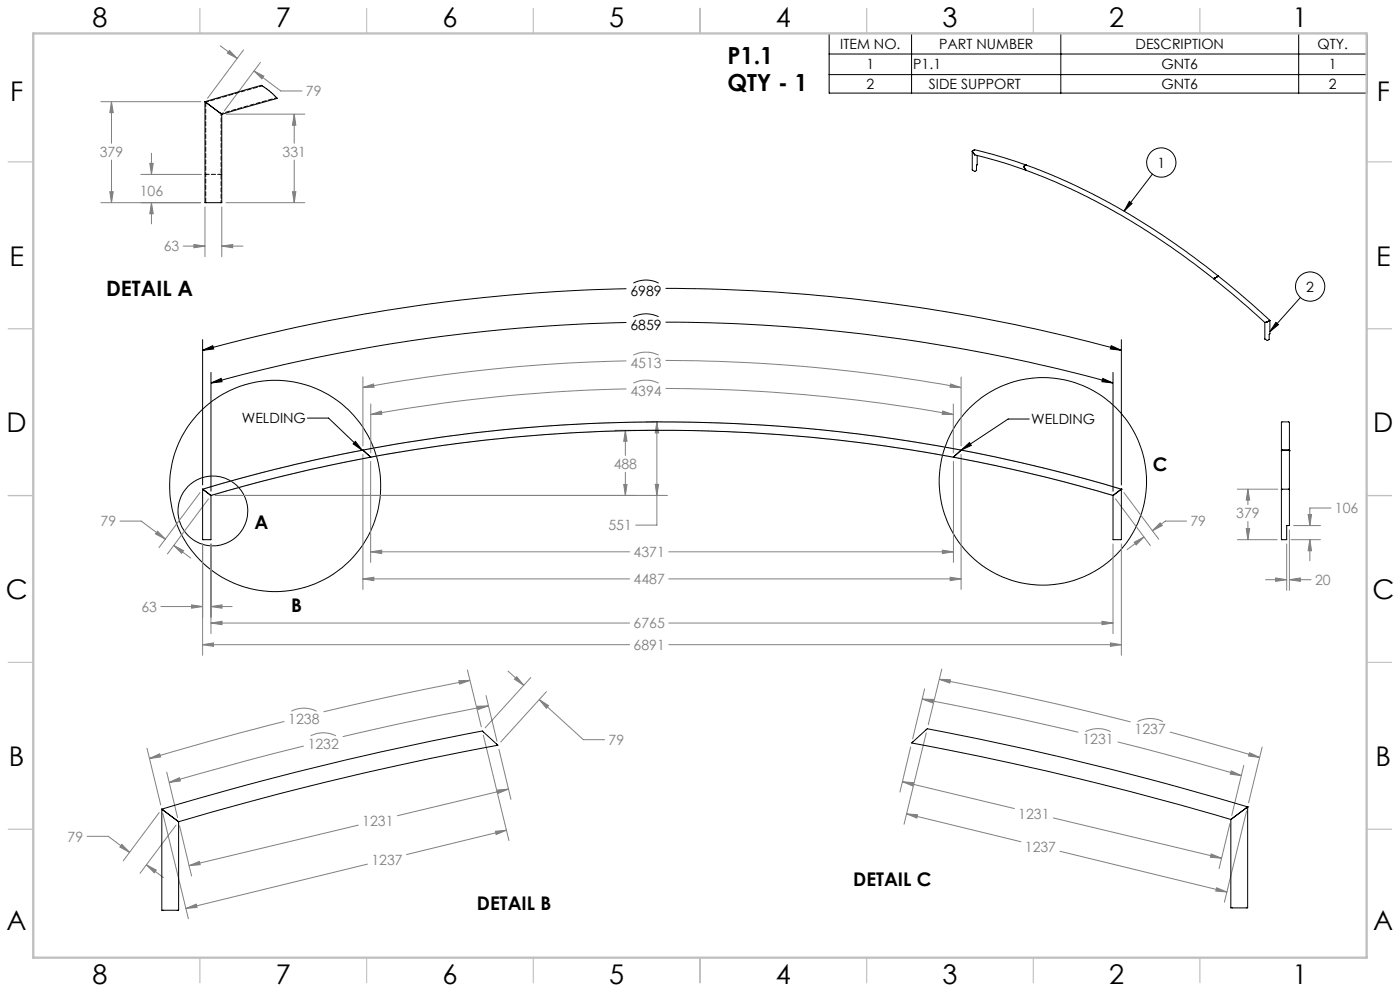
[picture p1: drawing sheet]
<svg xmlns="http://www.w3.org/2000/svg" width="420mm" height="297mm" viewBox="0 0 420 297" stroke-linecap="round" stroke-linejoin="round" font-family="sans-serif">
<g fill="none" stroke="#000" stroke-width=".3">
<path d="M248.7 10h161.4v17.9h-161.4zM248.7 16.2h161.4M273.5 10v17.9M318.2 10v17.9M389.6 10v17.9M248.7 22.4h161.4M345.7 52.2l-8.5 11.1M338.8 60.4l.8 .6-2.4 2.3zM187.9 86.5a519.4 519.4 0 0 0-127.1 18.5M187.9 96.7a510.1 510.1 0 0 0-124.6 18.1M190 84.8a8.3 8.3 0 0 1 7.6 0M190 94.9a8.6 8.6 0 0 1 7.6 0"/>
<path d="M199.7 86.4a520.8 520.8 0 0 1 136.7 18.6M199.7 96.6a511.4 511.4 0 0 1 134.2 18.2M382.8 96.6l.7 .7-2.5 2.1zM390.1 89.1l-9.1 10.3M60.8 105l3-1.4 .3 1zM60.8 101.8v43.5M63.3 114.8l3.1-1.4 .2 1zM63.3 111.6v35.6M330.8 113.4l3.1 1.4-3.3-.4zM333.4 103.6l3 1.4-3.3-.4zM333.9 111.6v35.6M336.4 101.8v43.5"/>
<path d="M92.2 125.3h6.4l10.1 9.6M106.6 132.3l2.1 2.6-2.8-1.9zM288.4 134.9l2.4-2.3 .6 .9zM308.8 125.6h-6.4l-14 9.3"/>
<circle cx="348.4" cy="48.7" r="4.4"/>
<circle cx="393" cy="85.9" r="4.4"/>
<circle cx="63.9" cy="153.1" r="10.5"/>
<circle cx="82.5" cy="145.6" r="31.7"/>
<circle cx="312.9" cy="144.3" r="31.1"/>
</g>
<path d="M60.8 146.6a480.7 480.7 0 0 1 275.6 0M63.3 148.5a479 479 0 0 1 270.6 0" fill="none" stroke="#c0c0c0" stroke-width=".3"/>
<g fill="none" stroke="#808080" stroke-width=".3">
<path d="M66.1 13.7l5.1 3.8M68.8 15.1l2.4 2.4-3-1.6zM73.1 15l-10.8 14.5M78.1 18.7l-10.8 14.5M30.3 30.5h29.9M33.4 30.5l.6 3.3h-1.1zM33.4 30.5v12.4M67.8 34.2h23.6M76.2 21.3l3 1.5-.6 .8zM76.2 21.3l8 6h6.4M88.3 34.2l.5 3.3h-1.1zM88.3 34.2v8.7"/>
<path d="M32.9 57.5h1.1l-.6 3.2zM33.4 48v12.7M42.3 52.3h18.1M44.9 49h1.1l-.6 3.3zM45.4 45.9v6.4M87.7 57.5h1.1l-.5 3.2zM88.3 48v12.7M45.4 60.7v6.4M45.4 60.7l.6 3.4h-1.1zM55 73.8h6.5M58.2 73.3l3.3 .5-3.3 .5zM60.2 60.7h-29.9"/>
<path d="M61.5 62v14.9M66.5 73.8l3.3-.5v1zM66.5 62v14.9M66.5 73.8h6.4M67.8 60.7h23.6M108.9 113v20.6M108.9 116.1l3.1-1 .2 1zM187.9 108.2a500.6 500.6 0 0 0-79 7.9M187.9 116.6a488.2 488.2 0 0 0-76.7 7.6M190 106.4a8.6 8.6 0 0 1 7.6 0M190 114.8a8.6 8.6 0 0 1 7.6 0M199.7 108a495.7 495.7 0 0 1 88.6 8.2"/>
<path d="M199.7 116.4a492.3 492.3 0 0 1 86.3 7.8M285.2 115.1l3.1 1.1-3.3-.1zM288.3 113v20.6M108.9 136.2v40.5M111.2 138.3v30.3M111.2 124.2l3.2-1 .1 1zM111.2 121.1v14.6M184.4 129h12.9M187.6 129l.5 3.3h-1zM187.6 129v7.5M193.9 126.4h3.4M197.1 126.4l.5 3.3h-1z"/>
<path d="M197.1 126.4v31h-6.4M282.8 123.2l3.2 1h-3.4zM286 121.1v14.6M286 138.3v30.3M288.3 136.2v40.5M36 156.2h6.4l7.2 5.4M47.3 159.2l2.3 2.4-3-1.6zM60 147.6l-12.3 16.5M62.5 149.5l-12.3 16.5M64.6 148.5h135.6M187.1 145.2h1l-.5 3.3zM187.6 141.5v7"/>
<path d="M196.6 145.2h1l-.5 3.3zM334.6 149.5l10.5 14M337.2 147.6l10.4 14M348.1 156.7l.6 .8-3 1.6zM356 156.2h-6.4l-3.9 2.9M371.2 146.6h12.1M373.9 158.4h1l-.5 3.3zM374.4 146.6v4.6M374.4 156.3v5.4M374.4 146.6l.5 3.3h-1zM386.8 158.8v18.1M388.1 157.5h8"/>
<path d="M392.4 154.2h1.1l-.5 3.3zM399.3 152.3h-6.3v5.2M52.1 163.5l3 1.5-.6 .8zM52.1 163.5l5.1 3.7M60.8 163v33.4M63.3 163v26.9M108.9 173.5l3.2-.5v1zM108.9 173.5h80M111.2 165.4l3.3-.5v1zM111.2 165.4h77.7M200.6 165.4h85.4M200.6 173.5h87.7"/>
<path d="M282.7 164.9l3.3 .5-3.3 .5zM285 173l3.3 .5-3.3 .5zM333.9 163v26.9M336.4 163v33.4M340.3 162.5l2.9-1.6-2.3 2.4zM343.2 160.9l-5.1 3.8M371.2 161.7h12M379.7 173.7h6.3M382.7 173.2l3.3 .5-3.3 .5zM386 163v13.9M386.8 173.7h6.5M386.8 173.7l3.3-.5v1z"/>
<path d="M387.3 161.7h8.8M393 161.7l.5 3.4h-1.1zM393 161.7v6.4M48.3 181.8h12.5M57.5 181.3l3.3 .5-3.3 .5zM60.8 193.2l3.3-.5v1zM60.8 193.2h128.1M63.3 186.7l3.3-.5v1zM63.3 181.8l3.3-.5v1zM63.3 186.7h125.6M63.3 181.8h6.3M200.6 186.7h133.3"/>
<path d="M200.6 193.2h135.8M330.6 186.2l3.3 .5-3.3 .5zM333.1 192.7l3.3 .5-3.3 .5zM85.3 216.2l-22.5 6-18 5.1M87.4 213.1a8.3 8.3 0 0 1 7.6 0M137.7 204l3.3-.1-3.1 1.1zM140.2 200.8l4.2 17M141 203.9l-22 4.4-22 5M143.2 211.7l3.3-.1-3.1 1.1zM145.8 208.5l3.3 13.6M146.5 211.6l-26.2 5.2-17.5 4M152.4 201.1l4.7 4.3"/>
<path d="M155 202.8l2.1 2.6-2.8-1.9zM159.2 203.1l-13.6 15M161.8 209.7l13.2 12h6.4M161.8 209.7l2.8 1.8-.7 .8zM163.9 207.3l-13.7 15.1M276.6 209.5l3.4 .1-.2 1zM276.6 209.5l28.2 5.7 18.7 4.3M277.4 206.4l-3.6 15M277.9 219.6l-6.7 27.4M281.8 203.6l3.3 .1-.2 1zM281.8 203.6l26.6 5.5 30.8 7.3M282.5 200.5l-4 16.7"/>
<path d="M325.6 219.2a8.5 8.5 0 0 1 7.6 0M341.3 216.2a8.3 8.3 0 0 1 7.6 0M350.9 219.4l27 7.6M44.1 224.3l4.1 17M44.8 227.3l3.1-1.4 .3 1zM50 231.4l3.3 13.6M50.8 234.5l3-1.4 .3 1zM91.1 223.6l-18 4.6-22.3 6.3M93.2 220.5a8.5 8.5 0 0 1 7.6 0M145 220.3l7.7 31.6M149.2 236.8l3.3-.3-3.1 1.3zM149.7 224.6l3.6 15"/>
<path d="M152.5 236.5l-33.3 8M270.7 234.3l3.3 .3-.2 .9zM270.7 234.3l33.6 8M273.2 223.9l-3.2 13.5M335.3 222.4l13.9 3.6 23.2 6.4M369.4 231l3 1.4-3.3-.4zM373.1 229.4l-3.6 15M374.9 225.6l3 1.4-3.3-.4zM378.6 223.9l-4 16.7M26.1 250.6h6.4l6.4 4.8M36.5 253l2.4 2.4-3-1.5zM43.9 259.2l3 1.6-.6 .8z"/>
<path d="M43.9 259.2l5.1 3.8M47.8 243.5l-10.8 14.5M48.8 243.7l7.7 31.6M52.8 247.3l-10.8 14.4M53.9 247.5l3.6 15M56.7 259.4l3.1-1.2 .2 .9zM107.5 247.3l-50.8 12.1M110.2 259l-54.4 13.3M148.6 249.1l3.3-.3-3.1 1.3zM151.9 248.8l-29.9 7.3M272 243.9l3.3 .3-.2 1zM272 243.9l34.3 8.4"/>
<path d="M316 245.1l50.5 12.1M318 255.1l50.1 12.2M363.4 255.9l3.1 1.3-3.4-.3zM369 246.8l-3.3 13.5M374 243.1l-6.7 27.3M55.8 272.3l3.1-1.3 .2 1zM365 266.1l3.1 1.2-3.4-.3z"/>
</g>
<g fill="none" stroke="#c0c0c0" stroke-width=".35">
<path d="M60 2.5v7.5M110 2.5v7.5M160 2.5v7.5M210 2.5v7.5M260 2.5v7.5M310 2.5v7.5M360 2.5v7.5M2.5 48.5h7.5M410 48.5h7.5M2.5 98.5h7.5M410 98.5h7.5M2.5 148.5h7.5"/>
<path d="M410 148.5h7.5M2.5 198.5h7.5M410 198.5h7.5M2.5 248.5h7.5M410 248.5h7.5M60 287v7.5M110 287v7.5M160 287v7.5M210 287v7.5M260 287v7.5M310 287v7.5M360 287v7.5"/>
</g>
<path d="M10 10h400v277h-400z" fill="none" stroke="#c0c0c0" stroke-width=".7"/>
<g fill="#000">
<path d="M333.4 103.6l3 1.4-3.3-.4zM60.8 105l3-1.4 .3 1zM330.8 113.4l3.1 1.4-3.3-.4zM63.3 114.8l3.1-1.4 .2 1z"/>
<path d="M106.6 132.3l2.1 2.6-2.8-1.9zM288.4 134.9l2.4-2.3 .6 .9zM338.8 60.4l.8 .6-2.4 2.3zM382.8 96.6l.7 .7-2.5 2.1z"/>
</g>
<g fill="#808080">
<path d="M63.3 186.7l3.3-.5v1zM330.6 186.2l3.3 .5-3.3 .5zM60.8 193.2l3.3-.5v1zM333.1 192.7l3.3 .5-3.3 .5zM187.1 145.2h1l-.5 3.3zM187.6 129l.5 3.3h-1zM197.1 126.4l.5 3.3h-1zM196.6 145.2h1l-.5 3.3zM47.3 159.2l2.3 2.4-3-1.6zM52.1 163.5l3 1.5-.6 .8zM340.3 162.5l2.9-1.6-2.3 2.4zM348.1 156.7l.6 .8-3 1.6zM57.5 181.3l3.3 .5-3.3 .5zM63.3 181.8l3.3-.5v1zM111.2 165.4l3.3-.5v1zM282.7 164.9l3.3 .5-3.3 .5zM108.9 173.5l3.2-.5v1zM285 173l3.3 .5-3.3 .5zM58.2 73.3l3.3 .5-3.3 .5zM66.5 73.8l3.3-.5v1zM32.9 57.5h1.1l-.6 3.2zM33.4 30.5l.6 3.3h-1.1zM87.7 57.5h1.1l-.5 3.2zM88.3 34.2l.5 3.3h-1.1z"/>
<path d="M285.2 115.1l3.1 1.1-3.3-.1zM108.9 116.1l3.1-1 .2 1zM282.8 123.2l3.2 1h-3.4zM111.2 124.2l3.2-1 .1 1zM374.4 146.6l.5 3.3h-1zM373.9 158.4h1l-.5 3.3zM392.4 154.2h1.1l-.5 3.3zM393 161.7l.5 3.4h-1.1zM382.7 173.2l3.3 .5-3.3 .5zM386.8 173.7l3.3-.5v1zM68.8 15.1l2.4 2.4-3-1.6zM76.2 21.3l3 1.5-.6 .8zM44.9 49h1.1l-.6 3.3zM45.4 60.7l.6 3.4h-1.1zM143.2 211.7l3.3-.1-3.1 1.1zM50.8 234.5l3-1.4 .3 1zM137.7 204l3.3-.1-3.1 1.1zM44.8 227.3l3.1-1.4 .3 1zM56.7 259.4l3.1-1.2 .2 .9zM149.2 236.8l3.3-.3-3.1 1.3zM55.8 272.3l3.1-1.3 .2 1zM148.6 249.1l3.3-.3-3.1 1.3zM161.8 209.7l2.8 1.8-.7 .8zM155 202.8l2.1 2.6-2.8-1.9zM36.5 253l2.4 2.4-3-1.5zM43.9 259.2l3 1.6-.6 .8zM369.4 231l3 1.4-3.3-.4zM276.6 209.5l3.4 .1-.2 1zM374.9 225.6l3 1.4-3.3-.4zM281.8 203.6l3.3 .1-.2 1zM270.7 234.3l3.3 .3-.2 .9zM363.4 255.9l3.1 1.3-3.4-.3zM272 243.9l3.3 .3-.2 1zM365 266.1l3.1 1.2-3.4-.3z"/>
</g>
<g fill="none" stroke="#000" stroke-width=".3">
<path d="M61.5 30.5l16.9-4.9 2.3 1.6 2.5 2.3-16.7 4.8-.4-.4M61.5 30.5v30.2h5v-26.5l-.4-.3M61.5 30.5l.4 .3M61.9 30.8l4.2 3.1M291.7 45.3v5.6l.7 .5 .5-.3 .3-4.5M292.3 44.9l-.6 .5 .7 1 8.7 2.4 6.7 2.2M292.4 44.9h.1M292.4 44.9l5.9 1.5 9.5 3.1M307.2 49.8l.6 1.2M307.8 51l6.3 2.5 7.1 3.1 7.1 3.5 7.9 4.3 6.3 3.8 8.7 5.7 12.9 9.6M307.8 49.5h.1M307.8 49.5l-.6 .3"/>
<path d="M307.8 49.5l7.9 3 5.5 2.5 6.4 3 7.1 3.8 14.3 8.8 9.4 6.7 7.1 5.5M364.1 83.5l7.2 6 8.1 7.2M364.1 83.5h.1M364.7 83.2l-.6 .3M364.8 83.1l-.1 .1M365.4 82.8h.1M365.4 82.8l-1.3 .7M365.5 82.8h.1M365.5 82.8l-.7 .3M365.5 82.8h-.1M365.5 82.8l6 4.8 9.5 8.4M379.4 96.7h.1"/>
<path d="M380.2 96.4l-.7 .3M380.3 96.4h-.1M380.9 96h.1M380.9 96l-.6 .4M381 96v4.1l-.2 .1v1.6l-.6 .3-.8-.5v-4.9M108.9 134.9a479.6 479.6 0 0 1 179.4 0l-.2 .2M108.9 134.9l2.1 1.9M108.9 134.9a486.3 486.3 0 0 0-48.1 11.7M111 136.8l.2 .2M111.2 137a494.4 494.4 0 0 0-47.9 11.5M286.2 136.8l-.1 .1a480.3 480.3 0 0 0-174.9 .1M286.2 136.8l-.2 .2a490.7 490.7 0 0 1 47.9 11.5"/>
<path d="M288.2 135.1l.1-.2a480 480 0 0 1 48.1 11.7M288.2 135.1l-2 1.7M384.4 135.1v-8.5l.2-.2h2l.2 .2v8.5M384.4 135.1l.1-.2h2.2l.1 .2M384.4 135.1v11.7M384.4 135.1h.1M386.8 135.1v11.7M386.8 135.1h.1M60.8 146.6v15.1h2.5v-13.2M60.8 146.6l.2 .2M61 146.8l2.1 1.5M63.1 148.3l.2 .2"/>
<path d="M334.1 148.3l-.2 .2M336.2 146.8l-2.1 1.5M336.4 146.6l-.2 .2M336.4 146.6v15.1h-2.5v-13.2M336.4 146.6h.1M384.4 146.8v14.9h1.6v-4.2h.8v-10.7M384.6 146.6l-.2 .2M384.6 146.6h2M386.6 146.6l.2 .2M48.5 242.5v30.3h5.1v-26.5M48.5 242.5l4.7 3.5M48.5 242.5a940.3 940.3 0 0 1 96.3-23.4l4.6 4.2a972.4 972.4 0 0 0-95.8 23"/>
<path d="M53.2 246l.4 .3M369.7 245.3l-.4 .3M373.9 242.1l-4.2 3.2M374.3 241.8a929.7 929.7 0 0 0-96.2-23.3l-4.6 4.1a968.7 968.7 0 0 1 95.8 23M374.3 241.8l-.4 .3M374.3 241.8v30.3h-5v-26.5M374.3 241.8h.1"/>
</g>
<path d="M61.7 60.7v-30.1" fill="none" stroke="#000" stroke-width=".3" stroke-dasharray="1.3 .6" stroke-dashoffset="-.1"/>
<path d="M66.3 60.7v-26.6" fill="none" stroke="#000" stroke-width=".3" stroke-dasharray="1.3 .6" stroke-dashoffset=".6"/>
<path d="M61.7 52.3h-.2M61.9 52.3h-.2M66.3 52.3h-.2M66.5 52.3h-.2" fill="none" stroke="#000" stroke-width=".3" stroke-dasharray="1.3 .6"/>
<path d="M61.7 30.6l17-4.9M66.1 52.3h-4.2" fill="none" stroke="#000" stroke-width=".3" stroke-dasharray="1.3 .6" stroke-dashoffset=".4"/>
<path d="M66.3 34.1l16.7-4.8" fill="none" stroke="#000" stroke-width=".3" stroke-dasharray="1.3 .6" stroke-dashoffset=".5"/>
<g font-size="8.1">
<text x="27.8" y="8">8</text>
<text x="82.8" y="8">7</text>
<text x="132.8" y="8">6</text>
<text x="182.8" y="8">5</text>
<text x="232.8" y="8">4</text>
<text x="282.8" y="8">3</text>
<text x="332.8" y="8">2</text>
<text x="387.8" y="8">1</text>
<text x="3" y="30.4">F</text>
<text x="413" y="30.4">F</text>
<text x="2.8" y="79.6">E</text>
<text x="412.8" y="79.6">E</text>
<text x="2" y="129.6">D</text>
<text x="412" y="129.6">D</text>
<text x="1.7" y="179.6">C</text>
<text x="411.7" y="179.6">C</text>
<text x="2.7" y="229.6">B</text>
<text x="412.7" y="229.6">B</text>
<text x="2" y="278.9">A</text>
<text x="412" y="278.9">A</text>
<text x="27.8" y="295">8</text>
<text x="82.8" y="295">7</text>
<text x="132.8" y="295">6</text>
<text x="182.8" y="295">5</text>
<text x="232.8" y="295">4</text>
<text x="282.8" y="295">3</text>
<text x="332.8" y="295">2</text>
<text x="387.8" y="295">1</text>
</g>
<g font-size="7.1">
<text x="218.2" y="19.2">P1.1</text>
<text x="218.2" y="27.3">QTY - 1</text>
</g>
<text font-size="6.3" x="31.8" y="88.8">DETAIL A</text>
<g font-size="5.6">
<text x="345.9" y="141">C</text>
<text x="76.4" y="158.5">A</text>
<text x="87.4" y="183.3">B</text>
<text x="256" y="265.4">DETAIL C</text>
<text x="143.1" y="272.8">DETAIL B</text>
</g>
<g font-size="4.2">
<text x="252.1" y="14.6">ITEM NO.</text>
<text x="281.8" y="14.6">PART NUMBER</text>
<text x="340.7" y="14.6">DESCRIPTION</text>
<text x="395.3" y="14.6">QTY.</text>
<text x="259.9" y="20.8">1</text>
<text x="274" y="20.8">P1.1</text>
<text x="348.5" y="20.8">GNT6</text>
<text x="398.7" y="20.8">1</text>
<text x="259.9" y="26.5">2</text>
<text x="278.7" y="26.6">SIDE SUPPORT</text>
<text x="348.5" y="26.6">GNT6</text>
<text x="398.7" y="26.6">2</text>
<text x="347.2" y="50.2">1</text>
<text x="189.1" y="88.7">6989</text>
<text x="391.9" y="87.4">2</text>
<text x="189.1" y="98.8">6859</text>
<text x="72.6" y="126.9">WELDING</text>
<text x="309.4" y="127.2">WELDING</text>
</g>
<g font-size="4.2" fill="#808080">
<text x="91.8" y="28.9">79</text>
<text x="30" y="47">379</text>
<text x="84.8" y="47">331</text>
<text x="41.9" y="58.6">106</text>
<text x="49.1" y="75.4">63</text>
<text x="189.1" y="110.3">4513</text>
<text x="189.1" y="118.7">4394</text>
<text x="184.1" y="140.6">488</text>
<text x="370.9" y="155.3">379</text>
<text x="400.5" y="153.9">106</text>
<text x="30.2" y="157.8">79</text>
<text x="182.5" y="159">551</text>
<text x="357.1" y="157.8">79</text>
<text x="190.1" y="167">4371</text>
<text x="190.1" y="175.1">4487</text>
<text x="394.5" y="175.3">20</text>
<text x="42.4" y="183.4">63</text>
<text x="190.1" y="188.3">6765</text>
<text x="190.1" y="194.8">6891</text>
<text x="86.5" y="217">1238</text>
<text x="340.4" y="220.1">1237</text>
<text x="92.3" y="224.4">1232</text>
<text x="182.6" y="223.3">79</text>
<text x="324.7" y="223.1">1231</text>
<text x="305.5" y="245.3">1231</text>
<text x="108.7" y="247.5">1231</text>
<text x="20.3" y="252.2">79</text>
<text x="307.5" y="255.3">1237</text>
<text x="111.4" y="259.1">1237</text>
</g>
</svg>
